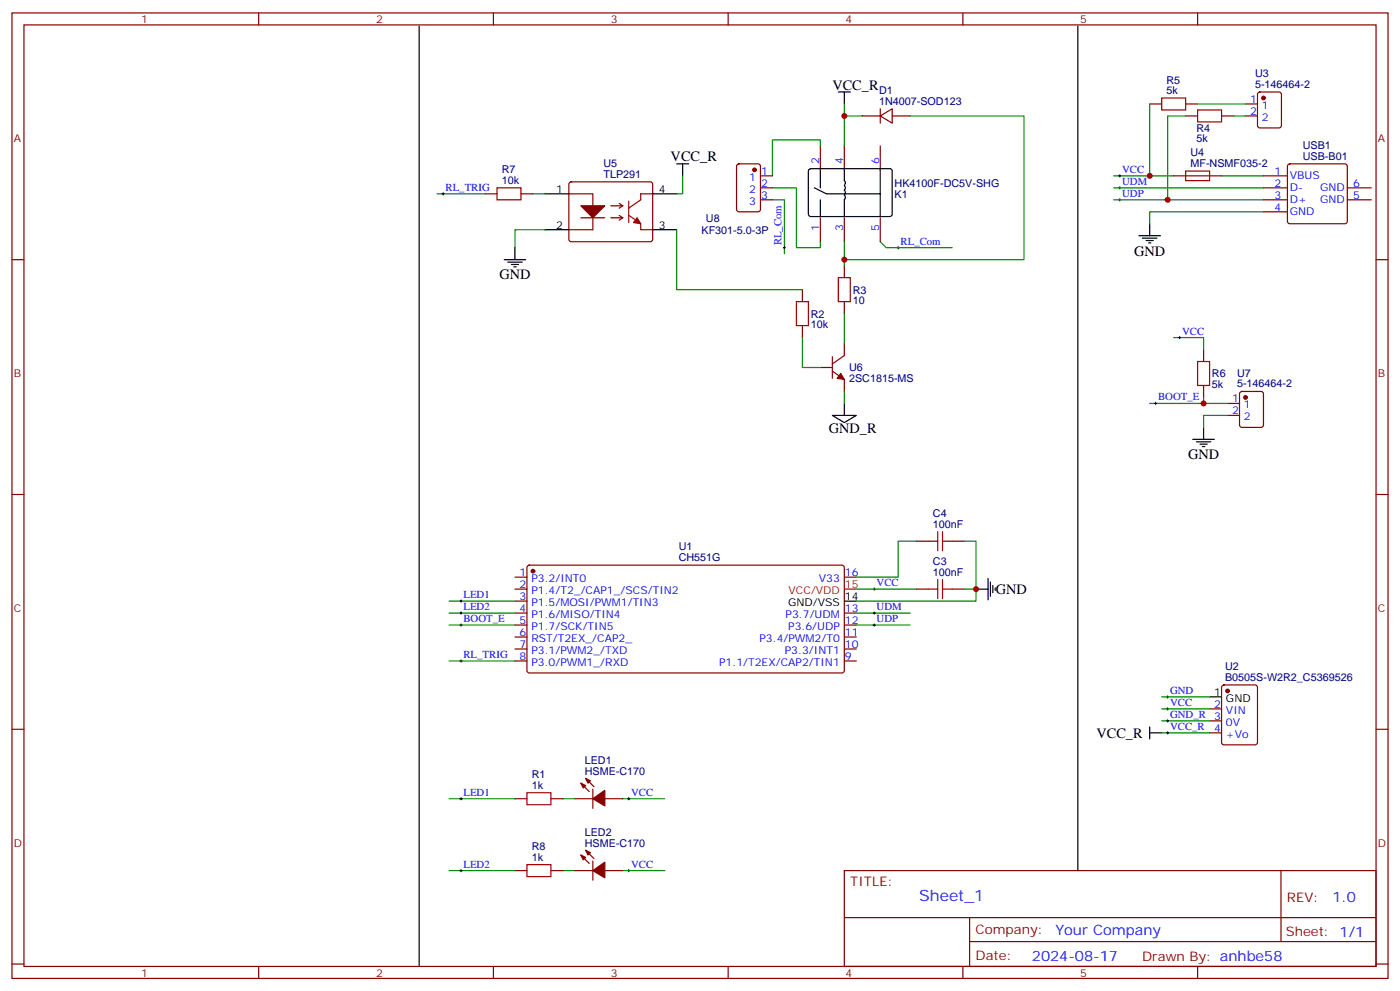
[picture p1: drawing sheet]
<svg xmlns="http://www.w3.org/2000/svg" width="412mm" height="292mm" viewBox="0 0 412 292" stroke-linecap="round" stroke-linejoin="round" font-family="sans-serif">
<g fill="none" stroke="#870000" stroke-width=".35">
<path d="M3.5 3.8h405.4v284.3h-405.4zM7.1 7.3h398.2v277.3h-398.2zM76.2 3.8v3.5M145.3 3.8v3.5M214.5 3.8v3.5M283.6 3.8v3.5M352.8 3.8v3.5M254 34.1h5.3M259.3 34.1l3.5-2.1v4.3zM259.3 32v4.3M262.8 34.1h5.3M338.7 30.6h3.5"/>
<path d="M349.2 30.6h3.6M349.2 34.1h3.6M359.8 34.1h3.6M366.9 30.6h3.5M366.9 34.1h3.5M370.7 27.3l.4-.2h5.7l.6 .4 .1 9.5-.5 .6-5.9 .1-.6-.5-.1-9.4zM142.9 57.1h3.5M153.5 57.1h3.5M167.6 57.1h7v10.6h-7M167.8 53.8l.5-.2h23.3l.5 .2 .2 .5-.1 16.5-.6 .4-23.6-.1-.4-.6v-16.2zM182.4 59.9l1 .7M192.3 57.1h-3.6v1.7"/>
<path d="M217.2 48.5l.5-.2h5.6l.7 .4v13l-.4 .6-5.9 .1-.7-.5v-12.9zM224 51.8h3.5M224 55.3h3.5M224 58.8h3.5M241.7 43v7M248.7 43v7M259.3 43v7M345.7 51.8h14.1M372.2 51.8h7M372.2 55.3h7M372.2 58.8h7M379.5 48.5l.4-.2h16.3l.5 .2 .2 .5v16.2l-.3 .5-.4 .2h-16.3l-.5-.2-.2-.5v-16.2z"/>
<path d="M396.9 55.3h7M396.9 58.8h7M3.5 76.5h3.6M171.1 64.1h7.1M179.9 64.1h3.5M179.9 60.6h3.5M182.4 63.4l1 .7M183.4 60.6l-1 .7M183.4 64.1l-1 .7M188.7 65.9v1.8h3.6M241.7 64.1v7.1M248.7 64.1v7.1"/>
<path d="M248.7 78.2v3.6M259.3 64.1v7.1M372.2 62.4h7M405.3 76.5h3.6M236.4 85.3v3.5M236.4 95.9v3.5M248.7 88.8v3.6M241.7 108.2h3.5M245.2 109.3l3.5 2.5v3.5M245.2 105.1v6.3M248.7 101.2v3.5l-3.5 2.5M354.5 102.9v3.6"/>
<path d="M354.5 113.5v3.6M361.6 118.8h3.5M365.4 115.5l.4-.2h5.7l.6 .4 .1 9.5-.5 .6-5.9 .1-.6-.5-.1-9.4zM361.6 122.3h3.5M3.5 145.6h3.6M269.9 159.4h3.5M280.5 159.4h3.5M405.3 145.6h3.6M151.7 170h3.5M151.7 173.5h3.5M151.7 177h3.5M155.5 166.6l.4-.2 92.4 .1 .4 .6-.1 30.7-.6 .4-92.3-.1-.5-.6v-30.4z"/>
<path d="M248.7 170h3.5M269.9 173.5h3.5M280.5 173.5h3.5M151.7 180.6h3.5M151.7 184.1h3.5M151.7 187.6h3.5M151.7 191.1h3.5M151.7 194.7h3.5M248.7 180.6h3.5M248.7 184.1h3.5M248.7 187.6h3.5M248.7 191.1h3.5"/>
<path d="M248.7 194.7h3.5M3.5 214.8h3.6M356.3 215.8h3.5M356.3 212.3h3.5M356.3 208.8h3.5M360.1 201.9l.4-.2h9.2l.7 .4v16.6l-.4 .6-9.5 .1-.6-.5-.1-16.5zM405.3 214.8h3.6M151.7 235.2h3.5M162.3 235.2h3.5M169.3 235.2h5.3M171.1 230.6l2.5 2.5M172.5 229.2l2.5 2.5"/>
<path d="M174.6 232.4v5.7M178.2 235.2h5.2M151.7 256.4h3.5M162.3 256.4h3.5M169.3 256.4h5.3M171.1 251.8l2.5 2.5M172.5 250.4l2.5 2.5M174.6 253.6v5.6M178.2 256.4h5.2M248.7 256.4h156.6v28.2h-156.6zM377.3 256.4v20.9M248.7 270.2h156.5"/>
<path d="M285.6 277.3h119.6M285.6 270.2v14.2M3.5 283.9h3.6M76.2 284.6v3.5M145.3 284.6v3.5M214.5 284.6v3.5M283.6 284.6v3.5M352.8 284.6v3.5M405.3 283.9h3.6"/>
</g>
<g fill="#870000" stroke="#870000" stroke-width=".35">
<path d="M174.6 235.2l3.6-2.4v4.5z"/>
<path d="M172.5 229.2l1.4 .7-.7 .7z"/>
<path d="M171.1 230.6l1.4 .8-.7 .7z"/>
<path d="M171.1 60.6h7.1l-3.6 3.5z"/>
<path d="M247.6 110l1.1 1.8-2.1-.4z"/>
<path d="M174.6 256.4l3.6-2.5v4.6z"/>
<path d="M172.5 250.4l1.4 .7-.7 .7z"/>
<path d="M171.1 251.8l1.4 .7-.7 .7z"/>
<circle cx="157" cy="168.2" r=".53"/>
<circle cx="361.6" cy="203.5" r=".53"/>
<circle cx="372.2" cy="28.9" r=".53"/>
<circle cx="366.9" cy="117.1" r=".53"/>
<circle cx="222.2" cy="50" r=".53"/>
</g>
<g fill="none" stroke="#000" stroke-width=".35">
<path d="M123.5 7.7v276.9M317.5 7.7v248.7M246.9 27.1h3.6M248.7 27.1v3.5M160.5 57.1h7.1M192.3 57.1h7M199.3 48.3h3.5M201.1 48.3v3.5M238.4 49.9l.4-.2h23.6l.4 .7v13l-.7 .4-23.5-.1-.5-.6v-12.7zM239.9 55.3l3.5 1.8h15.9M241.7 49.7v5.6M241.7 58.8v5"/>
<path d="M248.7 49.7v3.5a.96 .96 0 0 1 0 1.4l.1 .1a.94 .94 0 0 1-.1 1.3 .96 .96 0 0 1 0 1.4 .96 .96 0 0 1 0 1.4v5M259.3 49.7v14.1M148.5 76.5h6.4M149.6 77.2h4.2M150.6 77.9h2.2M151.3 78.6h.7M151.7 73v3.5M160.5 67.7h7.1M192.3 67.7h7M335.5 69.4h6.3M336.5 70.1h4.3M337.6 70.8h2.1"/>
<path d="M338.3 71.5h.7M338.7 65.9v3.5M248.7 118.8v3.5M245.2 122.3h7l-3.5 2.2zM351.4 129.4h6.3M352.4 130.1h4.3M353.5 130.8h2.1M354.2 131.5h.7M354.5 125.9v3.5M248.7 177h3.5M287.5 173.5h3.5M291 170.3v6.4"/>
<path d="M291.7 171.4v4.2M292.5 172.4v2.2M293.2 173.1v.7M338.7 214.1v3.5M338.7 215.8h3.5M356.3 205.2h3.5"/>
</g>
<path d="M248.7 173.5h3.5" fill="none" stroke="#f00" stroke-width=".35"/>
<g fill="none" stroke="#008700" stroke-width=".35">
<path d="M248.7 34.1h5.3M248.7 30.6v12.4M268.1 34.1h33.5v42.4h-52.9M338.7 30.6v21.2M349.2 34.1h-5.2v24.7M352.8 30.6h14.1M363.4 34.1h3.5M128.8 57.1h14.1M157 57.1h3.5M201.1 51.8v5.3h-1.8M227.5 55.3h7.1v17.7h7.1v-1.8M227.5 58.8h3.6v15.9"/>
<path d="M241.7 43v-1.8h-14.2v10.6M328.1 58.8h44.1M328.1 55.3h44.1M328.1 51.8h17.6M359.8 51.8h12.4M160.5 67.7h-8.8v5.3M199.3 67.7v17.6h37.1M248.7 71.2v7M259.3 71.2l1.8 1.8h19.4M372.2 62.4h-33.5v3.5M236.4 99.4v8.8h5.3M248.7 92.4v8.8"/>
<path d="M345.7 99.4h8.8v3.5M248.7 115.3v3.5M338.7 118.8h15.8M354.5 117.1v1.7h7.1M361.6 122.3h-7.1v3.6M269.9 159.4h-5.3v10.6h-12.4M284 159.4h3.5v14.1M132.3 177h19.4M252.2 173.5h17.7M284 173.5h3.5v3.5h-35.3M132.3 180.6h19.4M132.3 184.1h19.4"/>
<path d="M132.3 194.7h19.4M252.2 180.6h15.9M252.2 184.1h15.9M342.2 205.2h14.1M342.2 208.8h14.1M342.2 215.8h14.1M342.2 212.3h14.1M132.3 235.2h19.4M165.8 235.2h3.5M183.4 235.2h12.4M132.3 256.4h19.4M165.8 256.4h3.5"/>
<path d="M183.4 256.4h12.4"/>
</g>
<g fill="none" stroke="#000" stroke-width=".29">
<path d="M130.2 57.1h.7M130.5 56.7v.7M329.5 58.8h.7M329.5 55.3h.7M329.5 51.8h.7M329.8 51.4v.7M329.8 55v.7M329.8 58.5v.7M230.7 73h.7M231.1 72.6v.7M264.2 73h.7M264.6 72.6v.7"/>
<path d="M347.1 99.4h.7M347.5 99.1v.7M340.1 118.8h.7M340.4 118.5v.7M135.5 177h.7M135.8 176.7v.7M257.2 173.5h.7M257.5 173.1v.7M135.5 180.6h.7M135.5 184.1h.7M135.5 194.7h.7M135.8 180.2v.7"/>
<path d="M135.8 183.7v.7M135.8 194.3v.7M257.2 180.6h.7M257.2 184.1h.7M257.5 180.2v.7M257.5 183.7v.7M343.6 205.2h.7M343.6 208.8h.7M343.6 215.8h.7M343.6 212.3h.7M344 204.9v.7M344 208.4v.7"/>
<path d="M344 211.9v.8M344 215.5v.7M135.5 235.2h.7M135.8 234.9v.7M184.9 235.2h.7M185.2 234.9v.7M135.5 256.4h.7M135.8 256v.8M184.9 256.4h.7M185.2 256v.8"/>
</g>
<g fill="none" stroke="#a10000" stroke-width=".35">
<path d="M342.2 28.9h7v3.5h-7zM352.8 32.4h7v3.5h-7zM146.4 55.3h7.1v3.5h-7.1zM185.2 59.2v6.3M188.7 58.8l-3.5 2.5M349.2 50.4h7.1v2.8h-7.1zM185.2 63.4l2.1 1.4M234.6 88.8h3.5v7.1h-3.5zM246.9 81.8h3.6v7h-3.6zM352.8 106.5h3.5v7h-3.5zM273.4 159.4h2.8M276.2 156.6v5.6"/>
<path d="M277.6 156.6v5.6M277.6 159.4h2.9M273.4 173.5h2.8M276.2 170.7v5.6M277.6 170.7v5.6M277.6 173.5h2.9M155.2 233.5h7.1v3.5h-7.1zM155.2 254.6h7.1v3.6h-7.1z"/>
</g>
<path d="M187.7 64.1l1 1.8-2.1-.4z" fill="#a10000" stroke="#a10000" stroke-width=".35"/>
<g fill="#c00">
<circle cx="287.5" cy="173.5" r=".88"/>
<circle cx="354.5" cy="118.8" r=".88"/>
<circle cx="248.7" cy="34.1" r=".88"/>
<circle cx="248.7" cy="76.5" r=".88"/>
<circle cx="338.7" cy="51.8" r=".88"/>
<circle cx="344" cy="58.8" r=".88"/>
</g>
<text font-size="4.6" fill="#00f" x="270.8" y="265.4">Sheet_1</text>
<g font-size="4.2">
<text x="245.2" y="26.4">VCC_R</text>
<text x="197.6" y="47.6">VCC_R</text>
<text x="334.1" y="75.5">GND</text>
<text x="147.1" y="82.1">GND</text>
<text x="244.1" y="127.6">GND_R</text>
<text x="350" y="135">GND</text>
<text x="293.3" y="174.9">GND</text>
<text x="323" y="217.2">VCC_R</text>
</g>
<g font-size="4.2" fill="#00f">
<text x="392.5" y="265.7">1.0</text>
<text x="310.9" y="275.2">Your Company</text>
<text x="304" y="283">2024-08-17</text>
</g>
<g font-size="3.9" fill="#800">
<text x="250.5" y="261">TITLE:</text>
<text x="379.1" y="265.7">REV:</text>
<text x="287.4" y="275.2">Company:</text>
<text x="378.7" y="275.8">Sheet: 1/1</text>
<text x="287.4" y="282.9">Date:</text>
<text x="336.4" y="282.9">Drawn By: anhbe58</text>
</g>
<g font-size="3.2" fill="#800">
<text x="41.6" y="6.8">1</text>
<text x="110.8" y="6.8">2</text>
<text x="179.9" y="6.8">3</text>
<text x="249.1" y="6.8">4</text>
<text x="318.2" y="6.8">5</text>
<text x="4.1" y="41.9">A</text>
<text x="405.9" y="41.9">A</text>
<text x="4.1" y="111.1">B</text>
<text x="405.9" y="111.1">B</text>
<text x="4.1" y="180.2">C</text>
<text x="405.9" y="180.2">C</text>
<text x="4.1" y="249.3">D</text>
<text x="405.9" y="249.3">D</text>
<text x="41.6" y="287.6">1</text>
<text x="110.8" y="287.6">2</text>
<text x="179.9" y="287.6">3</text>
<text x="249.1" y="287.6">4</text>
<text x="318.2" y="287.6">5</text>
</g>
<g font-size="3.2" fill="#000080">
<text x="369.7" y="22.7">U3</text>
<text x="258.9" y="27.8">D1</text>
<text x="343.6" y="27.8">5k</text>
<text x="343.6" y="24.7">R5</text>
<text x="369.7" y="25.9">5-146464-2</text>
<text x="258.9" y="31">1N4007-SOD123</text>
<text x="352.4" y="42">5k</text>
<text x="352.4" y="38.8">R4</text>
<text x="350.7" y="45.9">U4</text>
<text x="383.8" y="47.1">USB-B01</text>
<text x="383.8" y="44">USB1</text>
<text x="147.8" y="51.1">R7</text>
<text x="177.8" y="52.4">TLP291</text>
<text x="177.8" y="49.2">U5</text>
<text x="350.7" y="49.3">MF-NSMF035-2</text>
<text x="147.8" y="54.3">10k</text>
<text x="263.5" y="55.2">HK4100F-DC5V-SHG</text>
<text x="263.5" y="58.4">K1</text>
<text x="207.9" y="65.3">U8</text>
<text x="206.6" y="68.9">KF301-5.0-3P</text>
<text x="251.2" y="89.6">10</text>
<text x="251.2" y="86.5">R3</text>
<text x="238.8" y="93.5">R2</text>
<text x="238.8" y="96.7">10k</text>
<text x="250.1" y="112.6">2SC1815-MS</text>
<text x="250.1" y="109.4">U6</text>
<text x="357" y="111.2">R6</text>
<text x="364.4" y="110.9">U7</text>
<text x="357" y="114.3">5k</text>
<text x="364.4" y="114.1">5-146464-2</text>
<text x="274.8" y="155.5">100nF</text>
<text x="274.8" y="152.3">C4</text>
<text x="199.9" y="161.8">U1</text>
<text x="199.9" y="165.2">CH551G</text>
<text x="274.8" y="166.4">C3</text>
<text x="274.8" y="169.6">100nF</text>
<text x="360.9" y="197.4">U2</text>
<text x="360.9" y="200.5">B0505S-W2R2_C5369526</text>
<text x="172.3" y="225">LED1</text>
<text x="156.6" y="232.4">1k</text>
<text x="156.6" y="229.3">R1</text>
<text x="172.3" y="228.2">HSME-C170</text>
<text x="156.6" y="250.4">R8</text>
<text x="172.3" y="249.3">HSME-C170</text>
<text x="172.3" y="246.2">LED2</text>
<text x="156.6" y="253.6">1k</text>
</g>
<g font-size="3.2" fill="#00f">
<text x="368.2" y="30.3">1</text>
<text x="368.2" y="33.8">2</text>
<text x="371.7" y="32">1</text>
<text x="371.7" y="35.6">2</text>
<text x="220.7" y="53.2">1</text>
<text x="224.2" y="51.4">1</text>
<text x="241.3" y="48.3" transform="rotate(-90 241.3 48.3)">2</text>
<text x="248.4" y="48.3" transform="rotate(-90 248.4 48.3)">4</text>
<text x="258.9" y="48.3" transform="rotate(-90 258.9 48.3)">6</text>
<text x="330.6" y="50.9">VCC</text>
<text x="375.5" y="51.4">1</text>
<text x="379.9" y="52.8">VBUS</text>
<text x="131.2" y="56.2">RL_TRIG</text>
<text x="220.7" y="56.7">2</text>
<text x="224.2" y="55">2</text>
<text x="224.2" y="58.5">3</text>
<text x="330.6" y="58">UDP</text>
<text x="330.6" y="54.4">UDM</text>
<text x="375.5" y="58.5">3</text>
<text x="375.5" y="55">2</text>
<text x="379.9" y="59.9">D+</text>
<text x="379.9" y="56.4">D-</text>
<text x="388.9" y="56.4">GND</text>
<text x="388.9" y="59.9">GND</text>
<text x="398.6" y="55">6</text>
<text x="398.6" y="58.5">5</text>
<text x="220.7" y="60.3">3</text>
<text x="375.5" y="62">4</text>
<text x="379.9" y="63.4">GND</text>
<text x="241.3" y="67.9" transform="rotate(-90 241.3 67.9)">1</text>
<text x="248.4" y="67.9" transform="rotate(-90 248.4 67.9)">3</text>
<text x="258.9" y="67.9" transform="rotate(-90 258.9 67.9)">5</text>
<text x="230.2" y="72.3" transform="rotate(-90 230.2 72.3)">RL_Com</text>
<text x="265.3" y="72.1">RL_Com</text>
<text x="348.2" y="98.5">VCC</text>
<text x="341.1" y="117.9">BOOT_E</text>
<text x="362.9" y="118.5">1</text>
<text x="362.9" y="122">2</text>
<text x="366.4" y="120.2">1</text>
<text x="366.4" y="123.8">2</text>
<text x="153" y="169.6">1</text>
<text x="153" y="173.1">2</text>
<text x="156.5" y="171.4">P3.2/INT0</text>
<text x="241.2" y="171.4">V33</text>
<text x="248.9" y="169.6">16</text>
<text x="258.2" y="172.6">VCC</text>
<text x="136.5" y="176.1">LED1</text>
<text x="136.5" y="179.7">LED2</text>
<text x="153" y="176.7">3</text>
<text x="156.5" y="174.9">P1.4/T2_/CAP1_/SCS/TIN2</text>
<text x="156.5" y="178.4">P1.5/MOSI/PWM1/TIN3</text>
<text x="258.2" y="179.7">UDM</text>
<text x="136.5" y="183.2">BOOT_E</text>
<text x="153" y="180.2">4</text>
<text x="153" y="183.7">5</text>
<text x="156.5" y="182">P1.6/MISO/TIN4</text>
<text x="156.5" y="185.5">P1.7/SCK/TIN5</text>
<text x="231.4" y="182">P3.7/UDM</text>
<text x="232.2" y="185.5">P3.6/UDP</text>
<text x="248.9" y="183.7">12</text>
<text x="248.9" y="180.2">13</text>
<text x="258.2" y="183.2">UDP</text>
<text x="153" y="187.3">6</text>
<text x="153" y="190.8">7</text>
<text x="156.5" y="189">RST/T2EX_/CAP2_</text>
<text x="223.7" y="189">P3.4/PWM2/T0</text>
<text x="248.9" y="190.8">10</text>
<text x="248.9" y="187.3">11</text>
<text x="136.5" y="193.8">RL_TRIG</text>
<text x="153" y="194.3">8</text>
<text x="156.5" y="192.5">P3.1/PWM2_/TXD</text>
<text x="156.5" y="196.1">P3.0/PWM1_/RXD</text>
<text x="211.8" y="196.1">P1.1/T2EX/CAP2/TIN1</text>
<text x="231.2" y="192.5">P3.3/INT1</text>
<text x="248.9" y="194.3">9</text>
<text x="344.7" y="204.4">GND</text>
<text x="344.7" y="207.9">VCC</text>
<text x="357.6" y="208.4">2</text>
<text x="344.7" y="214.9">VCC_R</text>
<text x="344.7" y="211.4">GND_R</text>
<text x="357.6" y="215.5">4</text>
<text x="357.6" y="211.9">3</text>
<text x="361.1" y="213.7">0V</text>
<text x="361.1" y="210.2">VIN</text>
<text x="361.1" y="217.2">+Vo</text>
<text x="136.5" y="234.4">LED1</text>
<text x="185.9" y="234.4">VCC</text>
<text x="136.5" y="255.5">LED2</text>
<text x="185.9" y="255.5">VCC</text>
</g>
<g font-size="3.2">
<text x="163.8" y="56.7">1</text>
<text x="194" y="56.7">4</text>
<text x="163.8" y="67.3">2</text>
<text x="194" y="67.3">3</text>
<text x="232.2" y="178.4">GND/VSS</text>
<text x="248.9" y="176.7">14</text>
<text x="357.6" y="204.9">1</text>
<text x="361.1" y="206.7">GND</text>
</g>
<g font-size="3.2" fill="#f00">
<text x="248.9" y="173.1">15</text>
<text x="232.3" y="174.9">VCC/VDD</text>
</g>
</svg>
